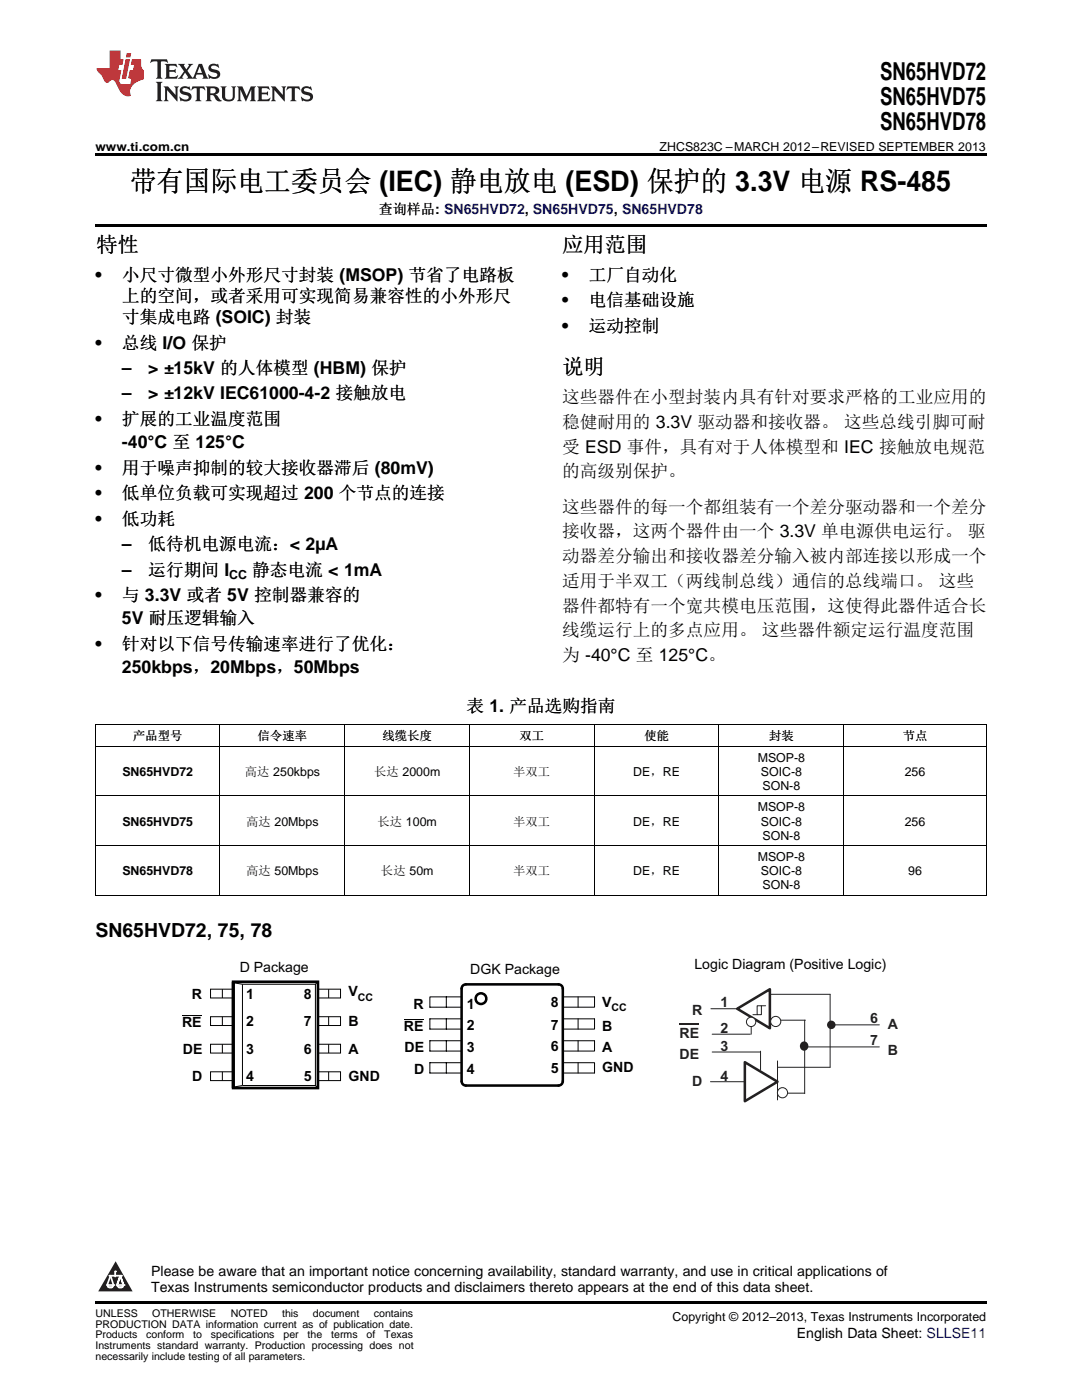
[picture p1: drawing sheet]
<svg xmlns="http://www.w3.org/2000/svg" width="216mm" height="279mm" viewBox="0 0 216 279" stroke-linecap="round" stroke-linejoin="round" font-family="sans-serif">
<path d="M19 259.7h177.8v.5h-177.8z" fill="#000"/>
<path d="M23.1 251.7l3.4 6h-6.9z" fill="#231f20"/>
<path d="M21.4 256.5h1.2l-.3 .5h-.3a.55 .55 0 0 1-.6-.5z" fill-rule="evenodd" fill="#fff"/>
<path d="M21.4 256.5h1.2l-.3 .5h-.3a.55 .55 0 0 1-.6-.5z" fill="none" stroke="#231f20" stroke-width=".34"/>
<path d="M21.4 256.5h1.2l-.3 .5h-.5z" fill="none" stroke="#fff" stroke-width=".34"/>
<path d="M23 254.7h.1" fill="none" stroke="#fff" stroke-width=".34"/>
<path d="M23 253.7v1z" fill="#fff"/>
<path d="M23 253.7v1z" fill="none" stroke="#fff" stroke-width=".34"/>
<circle cx="23" cy="253.7" r=".17" fill="#fff"/>
<path d="M21.9 254.6h.1" fill="none" stroke="#fff" stroke-width=".34"/>
<path d="M21.9 254.6h2.3z" fill="#fff"/>
<path d="M21.9 254.6h2.3z" fill="none" stroke="#fff" stroke-width=".34"/>
<circle cx="24.2" cy="254.6" r=".17" fill="#fff"/>
<path d="M23.3 256.5h.1" fill="none" stroke="#fff" stroke-width=".34"/>
<path d="M24 254.6l-.7 1.9z" fill="#fff"/>
<path d="M24 254.6l-.7 1.9z" fill="none" stroke="#fff" stroke-width=".34"/>
<path d="M24 254.6l.7 1.9z" fill="#fff"/>
<path d="M24 254.6l.7 1.9z" fill="none" stroke="#fff" stroke-width=".34"/>
<path d="M24.6 256.5h.1" fill="none" stroke="#fff" stroke-width=".34"/>
<circle cx="21.4" cy="256.5" r=".17" fill="#fff"/>
<path d="M22.1 254.6l-.7 1.9z" fill="#fff"/>
<path d="M22.1 254.6l-.7 1.9z" fill="none" stroke="#fff" stroke-width=".34"/>
<path d="M22.1 254.6l.5 1.9z" fill="#fff"/>
<path d="M22.1 254.6l.5 1.9z" fill="none" stroke="#fff" stroke-width=".34"/>
<circle cx="22.6" cy="256.5" r=".17" fill="#fff"/>
<path d="M23.4 256.5h1.3a.65 .65 0 0 1-.7 .5 .65 .65 0 0 1-.6-.5z" fill-rule="evenodd" fill="#fff"/>
<path d="M23.4 256.5h1.3a.65 .65 0 0 1-.7 .5 .65 .65 0 0 1-.6-.5z" fill="none" stroke="#231f20" stroke-width=".34"/>
<path d="M23.4 256.5h1.3l-.4 .5h-.6z" fill="none" stroke="#fff" stroke-width=".34"/>
<path d="M23.3 256.5h.1" fill="none" stroke="#fff" stroke-width=".34"/>
<circle cx="24.7" cy="256.5" r=".17" fill="#fff"/>
<g fill="none" stroke="#000" stroke-width=".2">
<path d="M44.4 197.4v1.8M46.5 197.4h-4.5v1.8h4.5M46.5 195.9l.2 .2M48.4 196.4l-1.7-.3v20.8M48.4 196.4h14.5M48.4 196.4v20.2M63.4 195.9l-.5 .5v20.2l.5 .5M63.4 197.4h4.5v1.8h-4.5M65.6 197.4v1.8M36.3 202.7h4M44.4 202.9v1.8M44.4 208.4v1.8"/>
<path d="M44.4 213.9v1.8M46.5 208.4h-4.5v1.8h4.5M46.5 202.9h-4.5v1.8h4.5M46.5 213.9h-4.5v1.8h4.5M46.7 216.9l-.2 .2M48.4 216.6h14.5M48.4 216.6l-1.7 .3M63.4 213.9h4.5v1.8h-4.5M63.4 202.9h4.5v1.8h-4.5M63.4 208.4h4.5v1.8h-4.5M65.6 202.9v1.8M65.6 208.4v1.8"/>
<path d="M65.6 213.9v1.8"/>
</g>
<path d="M46.5 195.9h16.9v21.2h-16.9zM46.5 195.9v21.2" fill="none" stroke="#000" stroke-width=".53"/>
<path d="M141.8 215.9h6.8M155.1 218.2h5.5M155.1 211.7v7.8M155.2 213h10.4" fill="none" stroke="#241f21" stroke-width=".2"/>
<path d="M148.6 212l6.5 3.9-6.5 3.9z" fill="#fff"/>
<path d="M148.6 212l6.5 3.9-6.5 3.9z" fill="none" stroke="#241f21" stroke-width=".51"/>
<circle cx="156.1" cy="218.1" r="1.02" fill="#fff"/>
<g fill="none" stroke="#241f21" stroke-width=".2">
<path d="M153.5 198.4h12.1zM153.5 203.6h7.2"/>
<circle cx="156.1" cy="218.1" r="1.02"/>
</g>
<path d="M147.1 201.3l6.5-3.9v7.8z" fill="none" stroke="#241f21" stroke-width=".51"/>
<circle cx="154.8" cy="203.9" r="1.02" fill="#fff"/>
<g fill="none" stroke="#241f21" stroke-width=".2">
<path d="M165.6 198.4v14.6M141.9 201.3h5.3M142.1 210h9.7M142.1 206.4h7.6M149.9 202.8v3.6M151.8 209.8v3.7M160.6 203.6v14.6"/>
<circle cx="154.8" cy="203.9" r="1.02"/>
</g>
<circle cx="160.5" cy="208.8" r=".72" fill="#241f21"/>
<circle cx="160.5" cy="208.8" r=".72" fill="none" stroke="#241f21" stroke-width=".34"/>
<circle cx="165.9" cy="204.5" r=".68" fill="#241f21"/>
<g fill="none" stroke="#241f21" stroke-width=".34">
<path d="M135.6 204.4h3.9"/>
<circle cx="165.9" cy="204.5" r=".68"/>
</g>
<path d="M151.1 200.7h.8v1.8h-.8z" fill-rule="evenodd" fill="#fff"/>
<path d="M150.2 202.5h.9M151.1 200.7h.8v1.8h-.8zM151.9 200.7h.9z" fill="none" stroke="#241f21" stroke-width=".2"/>
<circle cx="149.9" cy="203.9" r=".93" fill="#fff"/>
<g fill="none" stroke="#241f21" stroke-width=".2">
<path d="M160.7 208.9h14.8M166.2 204.5h9.3"/>
<circle cx="149.9" cy="203.9" r=".93"/>
</g>
<g fill="none" stroke="#000" stroke-width=".51">
<path d="M92.4 196.7l.6-.3h18.4a.85 .85 0 0 1 .9 .9v18.5a.86 .86 0 0 1-.9 .8h-18.4a.85 .85 0 0 1-.9-.8v-18.5z"/>
<circle cx="96" cy="199.3" r="1.07"/>
</g>
<g fill="none" stroke="#000" stroke-width=".2">
<path d="M19 158.8h177.8M19 148.9h177.8M19 144.6h177.8M19.1 144.6v34.2M43.9 144.6v34.2M68.8 144.6v34.2M93.6 144.6v34.2M118.6 144.6v34.2M143.5 144.6v34.2M168.3 144.6v34.2M196.8 144.6v34.2M19 178.7h177.8"/>
<path d="M19 168.8h177.8M89.1 198.9v2.1M92.1 198.9h-6.3v2.1h6.3M112.3 198.9h6.3v2.1h-6.3M115.4 198.9v2.1M80.6 203.4h3.9M89.1 203.3v2.1M89.1 207.7v2.1M89.1 212.1v2M92.1 203.3h-6.3v2.1h6.3M92.1 207.7h-6.3v2.1h6.3M92.1 212.1h-6.3v2h6.3"/>
<path d="M112.3 203.3h6.3v2.1h-6.3M112.3 207.7h6.3v2.1h-6.3M112.3 212.1h6.3v2h-6.3M115.4 203.3v2.1M115.4 207.7v2.1M115.4 212.1v2"/>
</g>
<path d="M19 30.6h177.8v.5h-177.8zM19 44.7h177.8v.5h-177.8z" fill="#000"/>
<path d="M30.2 11.8l-.2 .8a1.31 1.31 0 0 1 1.4-.3v2.9l-.3 .5h1.3l-.3-.5v-2.7l.3-.3a1.09 1.09 0 0 1 1.1 .4l-.2-.8zM32.9 12.8l.3 .4v2l-.3 .5h2.4l.2-.7a1.48 1.48 0 0 1-1.7 .3v-1l1 .1 .2 .2v-.9l-.2 .3h-1v-.7l.2-.2a1.73 1.73 0 0 1 1.4 .3l-.2-.6zM35.5 12.8l1.2 1.4-.7 1-.5 .5h1.1l-.2-.3 .5-.9 .6 .9-.2 .3h2l-.3-.3 .2-.5h1.2l.2 .5-.2 .3h1.2l-.3-.4-1-2.5h-.6l-1.3 2.7-1-1.4 1.1-1.3h-1l.2 .2-.5 .9-.5-.9 .2-.2zM39.8 13.3l.5 1.3h-1zM41.9 12.9a.83 .83 0 0 0-.3 1 .83 .83 0 0 0 .8 .5l.8 .2 .2 .3a1 1 0 0 1-1 .5 1 1 0 0 1-.8-.6l.1 .9 .2-.1a1.65 1.65 0 0 0 2-.5 .89 .89 0 0 0-.8-1.2l-.8-.2-.2-.3a.91 .91 0 0 1 1.6 .2l-.2-.8h-.4a1.34 1.34 0 0 0-1.2 .1zM31.1 16.3l.3 .5v2.9l-.3 .5h1.3l-.3-.5v-2.9l.3-.5zM32.7 17.2l.2 .5v2l-.2 .5h.9l-.3-.5 .1-1.7 2 2.2v-2.5l.3-.5h-.9l.2 .3v1.4l-1.5-1.7zM36.2 17.4a.83 .83 0 0 0-.3 .9 .83 .83 0 0 0 .8 .6l.8 .2 .2 .3a1 1 0 0 1-1 .5 1 1 0 0 1-.8-.6l.1 .9 .2-.1a1.66 1.66 0 0 0 2-.5 .89 .89 0 0 0-.9-1.2l-.7-.2-.2-.3a.91 .91 0 0 1 1.6 .2l-.2-.9-.4 .1a1.36 1.36 0 0 0-1.2 .1zM38.4 17.2l-.2 .9a.61 .61 0 0 1 1.1-.3v1.9l-.4 .5h1.3l-.3-.5v-1.9l.2-.2a.81 .81 0 0 1 .8 .5l-.1-.9zM41 17.2l.3 .5v2l-.3 .5h1.3l-.3-.3v-.9a.72 .72 0 0 1 .9 .6 .85 .85 0 0 0 1.4 .5l-.5-.3-.5-.7-.3-.3a.78 .78 0 0 0 .7-.7 .78 .78 0 0 0-.7-.8zM42 17.7l.2-.1a.6 .6 0 0 1 .7 .1 .6 .6 0 0 1 .1 .7l-.2 .2h-.8zM44 17.2l.3 .3a3.4 3.4 0 0 0 .3 2.4 1.57 1.57 0 0 0 2.2-.3l.1-2.1 .2-.3h-1l.3 .5v1.5a.76 .76 0 0 1-.7 .7 .76 .76 0 0 1-.8-.7v-1.5l.3-.5zM47.3 17.2l.3 .5v2l-.3 .5h.9l-.2-.5v-1.8l1 2.3 1.1-2.3v1.8l-.2 .5h1.2l-.3-.5v-2l.3-.5h-1.1l-.8 2-.8-2zM51.3 17.2l.3 .5v2l-.3 .5h2.4l.2-.7a1.49 1.49 0 0 1-1.6 .3l-.1-1h1l.3 .3v-.9l-.3 .3h-1v-.7l.3-.2a1.73 1.73 0 0 1 1.4 .3l-.3-.7zM54.1 17.2l.3 .5v2l-.3 .5h1l-.4-.5 .1-1.7 2 2.2v-2.5l.3-.5h-.9l.2 .3v1.4l-1.5-1.7zM57.4 17.2l-.2 .9a.8 .8 0 0 1 1-.5v2.1l-.3 .5h1.3l-.4-.5v-1.9l.2-.2a.81 .81 0 0 1 .9 .5l-.2-.9zM60.4 17.4a.83 .83 0 0 0-.3 .9 .83 .83 0 0 0 .8 .6l.8 .2 .2 .3a1 1 0 0 1-1 .5 1 1 0 0 1-.8-.6l.2 .9 .1-.1a1.66 1.66 0 0 0 2-.5 .89 .89 0 0 0-.8-1.2l-.8-.2-.2-.3a.91 .91 0 0 1 1.6 .2l-.2-.9-.3 .1a1.35 1.35 0 0 0-1.3 .1z" fill="#231f20"/>
<path d="M21.9 10.1v3.5h-2.6a2.13 2.13 0 0 0 .9 1.4l.4 .6a.94 .94 0 0 0 1.1 .9 .75 .75 0 0 1 .6-.5 .75 .75 0 0 1 .7 .4l.5 1a2.1 2.1 0 0 0 2.6 1.7 2.2 2.2 0 0 1 1.7-3l.9-.3v-1.8a1.16 1.16 0 0 1-.5-1v-1.2h-1.9l-.2 1.2h.7l-.3 1h-.6l-.3 1.3v.3l.6 .1-.2 1.1h-.9a.93 .93 0 0 1-1.3-.8l.4-2h-.6l.2-1h.6l.3-1.2h-.6v-1.7zM25.1 11.8l-.8 3.9h.9l.7-3.9zM25.3 10.6l-.2 .9h.9l.2-.9z" fill="#ee1d23"/>
<text font-size="5.6" x="25.9" y="38.1">带有国际电工委员会 (IEC) 静电放电 (ESD) 保护的 3.3V 电源 RS-485</text>
<g font-size="4.9">
<text x="175.6" y="16">SN65HVD72</text>
<text x="175.6" y="21">SN65HVD75</text>
<text x="175.6" y="25.9">SN65HVD78</text>
</g>
<g font-size="4.2">
<text x="19.2" y="50.3">特性</text>
<text x="112.2" y="50.3">应用范围</text>
<text x="112.2" y="74.6">说明</text>
</g>
<text font-size="3.9" x="19" y="186.9">SN65HVD72, 75, 78</text>
<g font-size="3.5">
<text x="19" y="56">•</text>
<text x="24.3" y="56">小尺寸微型小外形尺寸封装 (MSOP) 节省了电路板</text>
<text x="112.2" y="56">•</text>
<text x="117.5" y="56">工厂自动化</text>
<text x="24.3" y="60.3">上的空间，或者采用可实现简易兼容性的小外形尺</text>
<text x="24.3" y="64.5">寸集成电路 (SOIC) 封装</text>
<text x="112.2" y="61.1">•</text>
<text x="117.5" y="61.1">电信基础设施</text>
<text x="19" y="69.6">•</text>
<text x="24.3" y="69.6">总线 I/O 保护</text>
<text x="112.2" y="66.2">•</text>
<text x="117.5" y="66.2">运动控制</text>
<text x="24.3" y="74.6">–</text>
<text x="29.6" y="74.6">&gt; ±15kV 的人体模型 (HBM) 保护</text>
<text x="24.3" y="79.7">–</text>
<text x="29.6" y="79.7">&gt; ±12kV IEC61000-4-2 接触放电</text>
<text x="112.2" y="80.4">这些器件在小型封装内具有针对要求严格的工业应用的</text>
<text x="19" y="84.8">•</text>
<text x="24.3" y="84.8">扩展的工业温度范围</text>
<text x="24.3" y="89.5">-40°C 至 125°C</text>
<text x="112.2" y="85.4">稳健耐用的 3.3V 驱动器和接收器。 这些总线引脚可耐</text>
<text x="19" y="94.5">•</text>
<text x="24.3" y="94.5">用于噪声抑制的较大接收器滞后 (80mV)</text>
<text x="112.2" y="90.3">受 ESD 事件，具有对于人体模型和 IEC 接触放电规范</text>
<text x="112.2" y="95.2">的高级别保护。</text>
<text x="19" y="99.6">•</text>
<text x="24.3" y="99.6">低单位负载可实现超过 200 个节点的连接</text>
<text x="19" y="104.7">•</text>
<text x="24.3" y="104.7">低功耗</text>
<text x="112.2" y="102.3">这些器件的每一个都组装有一个差分驱动器和一个差分</text>
<text x="112.2" y="107.2">接收器，这两个器件由一个 3.3V 单电源供电运行。 驱</text>
<text x="24.3" y="109.8">–</text>
<text x="29.6" y="109.8">低待机电源电流：&lt; 2µA</text>
<text x="112.2" y="112.2">动器差分输出和接收器差分输入被内部连接以形成一个</text>
<text x="19" y="119.9">•</text>
<text x="24.3" y="114.9">–</text>
<text x="24.3" y="119.9">与 3.3V 或者 5V 控制器兼容的</text>
<text x="29.6" y="114.9">运行期间 I</text>
<text x="50.3" y="114.9">静态电流 &lt; 1mA</text>
<text x="112.2" y="117.1">适用于半双工（两线制总线）通信的总线端口。 这些</text>
<text x="24.3" y="124.6">5V 耐压逻辑输入</text>
<text x="112.2" y="122.1">器件都特有一个宽共模电压范围，这使得此器件适合长</text>
<text x="19" y="129.7">•</text>
<text x="24.3" y="129.7">针对以下信号传输速率进行了优化：</text>
<text x="112.2" y="127">线缆运行上的多点应用。 这些器件额定运行温度范围</text>
<text x="112.2" y="131.9">为 -40°C 至 125°C。</text>
<text x="24.3" y="134.3">250kbps，20Mbps，50Mbps</text>
<text x="93.1" y="142.1">表 1. 产品选购指南</text>
</g>
<g font-size="2.8">
<text x="75.5" y="42.7">查询样品: SN65HVD72, SN65HVD75, SN65HVD78</text>
<text x="47.8" y="194">D Package</text>
<text x="93.8" y="194.5">DGK Package</text>
<text x="138.6" y="193.4">Logic Diagram (Positive Logic)</text>
<text x="38.3" y="199.3">R</text>
<text x="49.1" y="199.3">1</text>
<text x="60.6" y="199.3">8</text>
<text x="69.5" y="198.9">V</text>
<text x="82.5" y="201.3">R</text>
<text x="93.1" y="201.3">1</text>
<text x="109.9" y="201.1">8</text>
<text x="120.1" y="200.9">V</text>
<text x="36.3" y="205">RE</text>
<text x="49.1" y="204.8">2</text>
<text x="60.6" y="204.8">7</text>
<text x="69.5" y="204.8">B</text>
<text x="80.6" y="205.7">RE</text>
<text x="93.1" y="205.6">2</text>
<text x="109.9" y="205.5">7</text>
<text x="109.9" y="209.8">6</text>
<text x="120.1" y="205.8">B</text>
<text x="36.5" y="210.3">DE</text>
<text x="38.4" y="215.8">D</text>
<text x="49.1" y="210.3">3</text>
<text x="49.1" y="215.8">4</text>
<text x="60.6" y="215.8">5</text>
<text x="60.6" y="210.3">6</text>
<text x="69.5" y="215.8">GND</text>
<text x="69.6" y="210.3">A</text>
<text x="80.7" y="210">DE</text>
<text x="82.6" y="214.3">D</text>
<text x="93.1" y="210">3</text>
<text x="93.1" y="214.3">4</text>
<text x="109.9" y="214.2">5</text>
<text x="120.1" y="214">GND</text>
<text x="120.2" y="210">A</text>
<text x="30.2" y="254.7">Please be aware that an important notice concerning availability, standard warranty, and use in critical applications of</text>
<text x="30.2" y="257.9">Texas Instruments semiconductor products and disclaimers thereto appears at the end of this data sheet.</text>
<text x="159" y="267.1">English Data Sheet: SLLSE11</text>
</g>
<g font-size="2.8" fill="#241f21">
<text x="138.1" y="202.6">R</text>
<text x="143.8" y="201.1">1</text>
<text x="135.6" y="207.2">RE</text>
<text x="143.8" y="209.7">3</text>
<text x="143.8" y="206.1">2</text>
<text x="173.6" y="204.1">6</text>
<text x="173.6" y="208.5">7</text>
<text x="177.2" y="205.3">A</text>
<text x="135.6" y="211.4">DE</text>
<text x="143.8" y="215.8">4</text>
<text x="177.2" y="210.5">B</text>
<text x="138.1" y="216.6">D</text>
</g>
<g font-size="2.5">
<text x="19" y="30.1">www.ti.com.cn</text>
<text x="131.6" y="30.1">ZHCS823C –MARCH 2012–REVISED SEPTEMBER 2013</text>
<text x="45.7" y="115.6">CC</text>
<text x="26.5" y="147.7">产品型号</text>
<text x="51.4" y="147.7">信令速率</text>
<text x="76.3" y="147.7">线缆长度</text>
<text x="103.6" y="147.7">双工</text>
<text x="128.6" y="147.7">使能</text>
<text x="153.5" y="147.7">封装</text>
<text x="180.1" y="147.7">节点</text>
<text x="24.4" y="154.8">SN65HVD72</text>
<text x="48.9" y="154.8">高达 250kbps</text>
<text x="74.6" y="154.8">长达 2000m</text>
<text x="102.4" y="154.8">半双工</text>
<text x="126.4" y="154.8">DE，RE</text>
<text x="151.2" y="152">MSOP-8</text>
<text x="151.8" y="154.8">SOIC-8</text>
<text x="180.5" y="154.8">256</text>
<text x="151.2" y="161.9">MSOP-8</text>
<text x="152.2" y="157.6">SON-8</text>
<text x="24.4" y="164.7">SN65HVD75</text>
<text x="49.1" y="164.7">高达 20Mbps</text>
<text x="75.3" y="164.7">长达 100m</text>
<text x="102.4" y="164.7">半双工</text>
<text x="126.4" y="164.7">DE，RE</text>
<text x="151.8" y="164.7">SOIC-8</text>
<text x="152.2" y="167.6">SON-8</text>
<text x="180.5" y="164.7">256</text>
<text x="151.2" y="171.9">MSOP-8</text>
<text x="24.4" y="174.7">SN65HVD78</text>
<text x="49.1" y="174.7">高达 50Mbps</text>
<text x="76" y="174.7">长达 50m</text>
<text x="102.4" y="174.7">半双工</text>
<text x="126.4" y="174.7">DE，RE</text>
<text x="151.8" y="174.7">SOIC-8</text>
<text x="152.2" y="177.5">SON-8</text>
<text x="181.2" y="174.7">96</text>
<text x="134.2" y="263.6">Copyright © 2012–2013, Texas Instruments Incorporated</text>
</g>
<g font-size="2.1">
<text x="71.4" y="199.7">CC</text>
<text x="122" y="201.7">CC</text>
<text x="19" y="262.9">UNLESS</text>
<text x="30.4" y="262.9">OTHERWISE</text>
<text x="46" y="262.9">NOTED</text>
<text x="56.3" y="262.9">this</text>
<text x="62.4" y="262.9">document</text>
<text x="74.6" y="262.9">contains</text>
<text x="19" y="265">PRODUCTION DATA information current as of publication date.</text>
<text x="19" y="267.1">Products</text>
<text x="19" y="269.2">Instruments standard warranty. Production processing does not</text>
<text x="29.2" y="267.1">conform</text>
<text x="38.6" y="267.1">to</text>
<text x="42.1" y="267.1">specifications</text>
<text x="56.6" y="267.1">per</text>
<text x="61.4" y="267.1">the</text>
<text x="66.1" y="267.1">terms</text>
<text x="73.1" y="267.1">of</text>
<text x="76.7" y="267.1">Texas</text>
<text x="19" y="271.4">necessarily include testing of all parameters.</text>
</g>
</svg>
